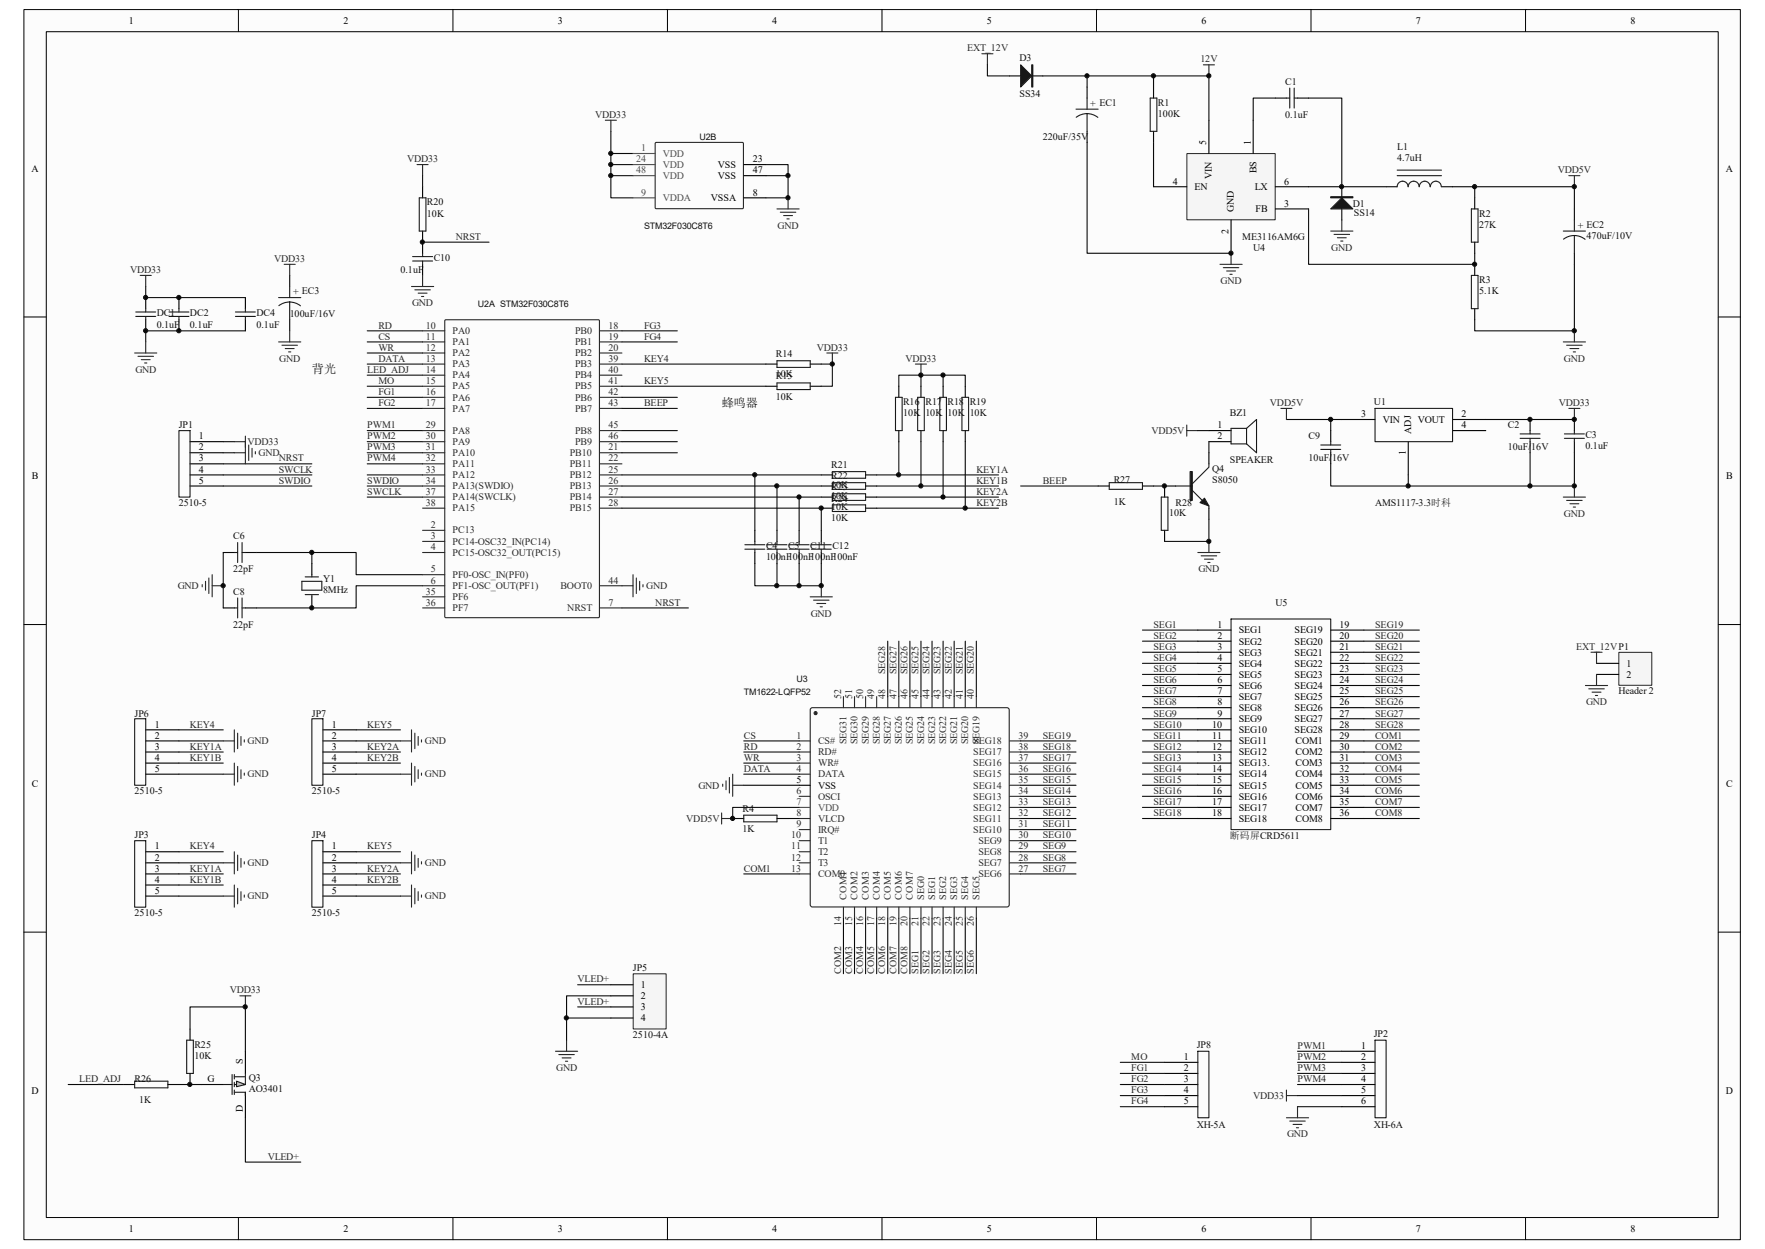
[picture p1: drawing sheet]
<svg xmlns="http://www.w3.org/2000/svg" width="297mm" height="210mm" viewBox="0 0 297 210" stroke-linecap="round" stroke-linejoin="round" font-family="sans-serif">
<path d="M4.1 1.7h288.8v206.7h-288.8z" fill="#fcfcfc"/>
<path d="M4 1.6h288.9v206.8h-288.9z" fill="none" stroke="#000" stroke-width=".17"/>
<path d="M7.8 5.4h281.3v199.3h-281.3z" fill="#fcfcfc"/>
<g fill="none" stroke="#000" stroke-width=".17">
<path d="M7.8 5.3h281.3v199.4h-281.3zM40.1 1.6v3.7M76.2 1.6v3.7M112.3 1.6v3.7M148.4 1.6v3.7M184.5 1.6v3.7M220.6 1.6v3.7M256.7 1.6v3.7M4 53.3h3.7M289.2 53.3h3.7M4 105h3.7M289.2 105h3.7"/>
<path d="M4 156.7h3.7M289.2 156.7h3.7M40.1 204.7v3.7M76.2 204.7v3.7M112.3 204.7v3.7M148.4 204.7v3.7M184.5 204.7v3.7M220.6 204.7v3.7M256.7 204.7v3.7"/>
</g>
<path d="M272.5 109.7h5.5v5.5h-5.5z" fill="#f5f5f5"/>
<path d="M272.4 109.7h5.6v5.5h-5.6z" fill="none" stroke="#262626" stroke-width=".17"/>
<g fill="none" stroke="#000" stroke-width=".19">
<path d="M169.9 12.8h1.9M173.6 12.8h1.9M71.1 31.4v1.9M71.1 38.9v3.7M125.2 27.7h3.7M125.2 29.5h3.7M125.2 33.3h3.7M24.5 50v1.9M24.5 53.8v1.8M30.1 50v1.9M30.1 53.8v1.8M41.3 50v1.9"/>
<path d="M41.3 53.8v1.8M48.7 46.3v1.9M48.7 53.8v1.8M71.1 44.4v1.9M32 74.3h5.6M32 76.1h5.6M32 78h5.6M32 79.9h5.6M223.9 72.4v1.9M223.9 76.1v1.9M225.8 70.5h5.6M237 74.3v5.6"/>
<path d="M244.4 70.5h5.6M244.4 72.4h5.6M257.5 70.5v1.9M257.5 74.3v1.8M264.9 70.5v1.9M264.9 74.3v1.8M32 81.7h5.6M37.6 92.9h1.8M41.3 92.9h1.9M52.5 94.8v1.8M37.6 102.2h1.8M41.3 102.2h1.9"/>
<path d="M52.5 100.4v1.8M268.7 111.5h3.7M268.7 113.4h3.7"/>
</g>
<g fill="none" stroke="#1c1c1c" stroke-width=".19">
<path d="M70.6 33.3h1.1v5.6h-1.1zM22.8 53.2h3.4M22.8 52.5h3.4M24.5 51.9v.6M24.5 53.2v.6M28.4 53.2h3.4M28.4 52.5h3.4M30.1 51.9v.6M30.1 53.2v.6M39.6 53.2h3.4M39.6 52.5h3.4M41.3 51.9v.6"/>
<path d="M41.3 53.2v.6M46.9 50h3.7M48.7 50.8l1.2 .2 .7 .4M48.7 50.8l-.7 .1-1.1 .5M48.7 48.2v1.8M48.7 50.8v3M69.4 43.9h3.4M69.4 43.1h3.4M71.1 42.6v.5M71.1 43.9v.5M30.1 72.4h1.9v11.2h-1.9zM222.3 75.6h3.3"/>
<path d="M222.3 74.8h3.3M223.9 74.3v.5M223.9 75.6v.5M231.4 68.7h13v5.6h-13zM255.8 73.7h3.4M255.8 73h3.4M257.5 72.4v.6M257.5 73.7v.6M263.3 73.7h3.3M263.3 73h3.3M264.9 72.4v.6M264.9 73.7v.6"/>
<path d="M39.4 92.9h.6M40 91.2v3.4M40.7 92.9h.6M40.7 91.2v3.4M50.8 97.7h3.4v1.5h-3.4zM51.4 97h2.2M51.4 100h2.2M52.5 96.6v.4M52.5 100v.4M39.4 102.2h.6M40 100.5v3.4M40.7 100.5v3.4"/>
<path d="M40.7 102.2h.6"/>
</g>
<g fill="none" stroke="#262626" stroke-width=".19">
<path d="M70.2 27.7h1.8M71.1 27.7v1.8M101.9 20.2h1.8M102.8 20.2v1.9M130.7 35.1h3.8M131.3 35.7h2.6M131.9 36.2h1.5M132.4 36.8h.4M132.6 33.3v1.8M22.7 59.4h3.7M23.2 59.9h2.6M23.6 46.3h1.9"/>
<path d="M24.5 46.3v1.9M24.5 57.5v1.9M46.9 57.5h3.7M47.4 58.1h2.7M47.8 44.4h1.9M48 58.6h1.5M48.6 59.2h.3M48.7 44.4v1.9M48.7 55.6v1.9M69.2 48.2h3.8M69.8 48.7h2.6M70.4 49.3h1.5"/>
<path d="M70.9 49.9h.4M71.1 46.3v1.9M23.8 60.5h1.5M24.3 61h.4M39.4 74.3h1.9M39.4 76.1h1.9M41.3 73.3v4.7M41.9 74.8v2.6M42.4 75.4v1.5M43 75.9v.4M215.5 68.7h1.9M216.5 68.7v1.8"/>
<path d="M264 68.7h1.9M264.9 68.7v1.8M34 98.3v.4M34.6 97.7v1.5M35.1 97.2v2.6M35.7 96.6v3.8M35.7 98.5h1.9M104.7 98.5h1.8M106.5 96.6v3.8M107.1 97.2v2.6M107.6 97.7v1.5M108.2 98.3v.4"/>
<path d="M263.1 83.6h3.7M263.6 84.1h2.6M264.2 84.7h1.5M264.7 85.3h.4M264.9 81.7v1.9"/>
</g>
<g fill="none" stroke="#0e0e0e" stroke-width=".19">
<path d="M71.1 29.5v1.9M102.8 22.1v11.2h3.7M102.8 29.5h3.7M102.8 27.7h3.7M102.8 25.8h3.7M128.9 27.7h3.7v5.6h-3.7M128.9 29.5h3.7M24.5 48.2v1.8h16.8M41.3 55.6h-16.8v1.9M61.8 55.6h9.3M71.1 40.7h11.2M37.6 76.1h1.8"/>
<path d="M37.6 74.3h1.8M37.6 78h14.9M37.6 79.9h14.9M61.8 76.1h9.3M61.8 74.3h9.3M61.8 63.1h9.3M61.8 64.9h9.3M61.8 66.8h9.3M61.8 68.7h9.3M61.8 72.4h9.3M104.7 66.8h9.3M104.7 68.7h9.3"/>
<path d="M216.5 70.5h9.3M223.9 78v3.7h13.1M250 70.5h14.9M257.5 76.1v5.6M264.9 76.1v5.6h-27.9v-1.8M37.6 81.7h14.9M37.6 92.9v9.3M43.2 92.9h16.7v3.7h11.2M52.5 92.9v1.9M61.8 81.7h9.3M61.8 83.6h9.3M71.1 98.5h-11.2v3.7h-16.7"/>
<path d="M104.7 102.2h11.1"/>
</g>
<g fill="none" stroke="#292929" stroke-width=".19">
<path d="M110.3 24h14.7v11h-14.7zM71.1 55.6h3.7M71.1 57.5h3.7M71.1 59.4h3.7M74.9 53.8h25.9v50h-25.9zM100.9 55.6h3.8M100.9 57.5h3.8M100.9 59.4h3.8M71.1 61.2h3.7M71.1 63.1h3.7M71.1 64.9h3.7M71.1 66.8h3.7"/>
<path d="M71.1 68.7h3.7M71.1 72.4h3.7M71.1 74.3h3.7M71.1 76.1h3.7M71.1 78h3.7M71.1 79.9h3.7M100.9 61.2h3.8M100.9 63.1h3.8M100.9 64.9h3.8M100.9 66.8h3.8M100.9 68.7h3.8M100.9 72.4h3.8"/>
<path d="M100.9 74.3h3.8M100.9 76.1h3.8M100.9 78h3.8M100.9 79.9h3.8M71.1 81.7h3.7M71.1 83.6h3.7M71.1 85.4h3.7M71.1 89.2h3.7M71.1 91h3.7M71.1 92.9h3.7M71.1 98.5h3.7M71.1 96.6h3.7"/>
<path d="M100.9 81.7h3.8M100.9 83.6h3.8M100.9 85.4h3.8M100.9 98.5h3.8M71.1 102.2h3.7M71.1 100.4h3.7M100.9 102.2h3.8"/>
</g>
<path d="M106.5 25.8h3.7M106.5 27.7h3.7M106.5 29.5h3.7M106.5 33.3h3.7" fill="none" stroke="#4c4c4c" stroke-width=".19"/>
<g fill="#1c1c1c" stroke="#1c1c1c" stroke-width=".19">
<path d="M171.8 10.9l1.8 1.9-1.8 1.8z"/>
<path d="M173.6 10.9h.2v3.7h-.2z" fill-rule="evenodd"/>
</g>
<path d="M199.8 25.9h14.8v11.1h-14.8z" fill="#f5f5f5"/>
<path d="M199.7 25.8h14.9v11.2h-14.9z" fill="none" stroke="#262626" stroke-width=".17"/>
<g fill="none" stroke="#000" stroke-width=".19">
<path d="M182.9 14.6v1.9M194.1 14.6v1.9M214.6 16.5h1.9M218.3 16.5h1.9M182.9 22.1v1.8M194.1 31.4h5.6M194.1 22.1v1.8M203.4 20.2v5.6M207.2 37v5.6M210.9 20.2v5.6M214.6 31.4h5.6M214.6 35.1h5.6"/>
<path d="M225.8 31.4v1.9M225.8 35.1v1.9M233.3 31.4h1.8M242.6 31.4h1.8M248.2 33.3v1.8M264.9 35.1v1.9M248.2 40.7v1.9M248.2 44.4v1.9M248.2 51.9v1.9M264.9 42.6v1.8M128.9 61.2h1.8M128.9 64.9h1.8"/>
<path d="M136.3 61.2h1.9M136.3 64.9h1.9M138.2 79.9h1.9M145.7 79.9h1.8M151.3 64.9v1.9M151.3 72.4v1.9M155 64.9v1.9M155 72.4v1.9M158.7 64.9v1.9M158.7 72.4v1.9M162.4 64.9v1.9M162.4 72.4v1.9"/>
<path d="M127 89.2v1.8M127 92.9v1.9M130.7 89.2v1.8M130.7 92.9v1.9M134.5 89.2v1.8M134.5 92.9v1.9M138.2 81.7h1.9M138.2 83.6h1.9M138.2 85.4h1.9M138.2 89.2v1.8M138.2 92.9v1.9M145.7 81.7h1.8"/>
<path d="M145.7 83.6h1.8M145.7 85.4h1.8M201.6 105.9h5.6M201.6 107.8h5.6M201.6 109.7h5.6M201.6 111.5h5.6M201.6 113.4h5.6M201.6 115.3h5.6M201.6 117.1h5.6M201.6 119h5.6M223.9 105.9h5.6M223.9 107.8h5.6"/>
<path d="M223.9 109.7h5.6M223.9 111.5h5.6M223.9 113.4h5.6M223.9 115.3h5.6M223.9 117.1h5.6M223.9 119h5.6M201.6 120.9h5.6M201.6 122.7h5.6M201.6 124.6h5.6M201.6 126.4h5.6M201.6 128.3h5.6M201.6 130.2h5.6"/>
<path d="M201.6 132h5.6M201.6 133.9h5.6M201.6 135.8h5.6M201.6 137.6h5.6M223.9 120.9h5.6M223.9 122.7h5.6M223.9 124.6h5.6M223.9 126.4h5.6M223.9 128.3h5.6M223.9 130.2h5.6M223.9 132h5.6M223.9 133.9h5.6"/>
<path d="M223.9 135.8h5.6M223.9 137.6h5.6M24.5 143.2h5.6M24.5 145.1h5.6M24.5 146.9h5.6M24.5 148.8h5.6M24.5 150.7h5.6M54.3 143.2h5.6M54.3 145.1h5.6M54.3 146.9h5.6M54.3 148.8h5.6M54.3 150.7h5.6"/>
<path d="M32 173v1.9M41.3 176.8v3.7M20.8 182.4h1.9M28.2 182.4h1.9M32 180.5v1.9M33.8 182.4h3.8M41.3 184.2v3.7"/>
</g>
<g fill="none" stroke="#1c1c1c" stroke-width=".19">
<path d="M181.1 18.4h3.7M182.9 19.1l1.2 .2 .6 .4M182.9 19.1l-.8 .1-1 .5M182.9 16.5v1.9M182.9 19.1v3M193.6 16.5h1.1v5.6h-1.1zM216.5 16.5h.5M217 14.8v3.4M217.8 16.5h.5M217.8 14.8v3.4M235.1 29.5h7.5M235.1 28.6h7.5"/>
<path d="M235.1 31.4a.92 .92 0 0 1 .9-.9 .92 .92 0 0 1 .9 .9M237 31.4a.91 .91 0 0 1 .9-.9 .91 .91 0 0 1 .9 .9M238.8 31.4a.91 .91 0 0 1 .9-.9 .91 .91 0 0 1 1 .9M240.7 31.4a.92 .92 0 0 1 .9-.9 .92 .92 0 0 1 .9 .9M247.6 35.1h1.1v5.6h-1.1zM263.1 38.9h3.7M264.9 37v1.9M264.9 39.6v3M247.6 46.3h1.1v5.6h-1.1zM263.1 40.2l1-.5 .8-.1 1.2 .2 .6 .4M130.7 60.7h5.6v1.1h-5.6zM130.7 64.4h5.6v1.1h-5.6z"/>
<path d="M140.1 79.3h5.6v1.1h-5.6zM150.7 66.8h1.1v5.6h-1.1zM154.4 66.8h1.1v5.6h-1.1zM158.1 66.8h1.2v5.6h-1.2zM161.9 66.8h1.1v5.6h-1.1zM125.3 92.3h3.4M125.3 91.6h3.4M127 91v.6M127 92.3v.6M129.1 92.3h3.3M129.1 91.6h3.3M130.7 91v.6"/>
<path d="M130.7 92.3v.6M132.8 92.3h3.4M132.8 91.6h3.4M134.5 91v.6M134.5 92.3v.6M136.5 92.3h3.4M136.5 91.6h3.4M138.2 91v.6M138.2 92.3v.6M140.1 81.2h5.6v1.1h-5.6zM140.1 83h5.6v1.1h-5.6zM140.1 84.9h5.6v1.1h-5.6z"/>
<path d="M207.2 104.1h16.7v35.4h-16.7zM22.7 141.4h1.8v11.1h-1.8zM52.5 141.4h1.8v11.1h-1.8zM31.4 174.9h1.1v5.6h-1.1zM22.7 181.8h5.5v1.1h-5.5zM37.6 182.4h1.5M39.1 180.7v3.3M39.4 183.7h1.9v.5M39.4 181.1h1.9M39.4 180.7v.7M39.4 182v.7M39.4 183.3v.7"/>
<path d="M41.3 180.5v1.9h-1.9"/>
</g>
<g fill="none" stroke="#0e0e0e" stroke-width=".19">
<path d="M166.2 10.9v1.9h3.7M175.5 12.8h7.4v1.8M182.9 12.8h20.5v7.4M194.1 12.8v1.8M214.6 16.5h-3.7v3.7M220.2 16.5h5.6v14.9M182.9 23.9v18.7h24.3M194.1 23.9v7.5M220.2 35.1v9.3h28v-1.8M220.2 31.4h13.1M244.4 31.4h3.8v1.9M248.2 31.4h16.7v3.7"/>
<path d="M264.9 44.4v11.2h-16.7v-1.8M104.7 72.4h9.3M104.7 74.3h9.3M104.7 79.9h33.5M104.7 61.2h24.2M104.7 64.9h24.2M127 79.9v9.3M138.2 61.2h1.9v3.7h-1.9M147.5 79.9h20.5M151.3 64.9v-1.8h11.1v1.8M151.3 74.3v5.6M155 63.1v1.8"/>
<path d="M155 74.3v7.4M158.7 63.1v1.8M158.7 74.3v9.3M162.4 74.3v11.1M223.9 70.5v1.9M104.7 85.4h33.5v3.8M104.7 81.7h33.5M104.7 83.6h33.5M127 94.8v3.7h11.2v-3.7M130.7 81.7v7.5M130.7 94.8v3.7M134.5 83.6v5.6"/>
<path d="M134.5 94.8v3.7M147.5 81.7h20.5M147.5 83.6h20.5M147.5 85.4h20.5M192.3 105.9h9.3M192.3 107.8h9.3M192.3 109.7h9.3M192.3 111.5h9.3M192.3 113.4h9.3M192.3 115.3h9.3M192.3 117.1h9.3M192.3 119h9.3"/>
<path d="M229.5 105.9h9.3M229.5 107.8h9.3M229.5 109.7h9.3M229.5 111.5h9.3M229.5 113.4h9.3M229.5 115.3h9.3M229.5 117.1h9.3M229.5 119h9.3M192.3 120.9h9.3M192.3 122.7h9.3M192.3 124.6h9.3M192.3 126.4h9.3"/>
<path d="M192.3 128.3h9.3M192.3 130.2h9.3M192.3 132h9.3M192.3 133.9h9.3M192.3 135.8h9.3M192.3 137.6h9.3M229.5 120.9h9.3M229.5 122.7h9.3M229.5 124.6h9.3M229.5 126.4h9.3M229.5 128.3h9.3M229.5 130.2h9.3"/>
<path d="M229.5 132h9.3M229.5 133.9h9.3M229.5 135.8h9.3M229.5 137.6h9.3M30.1 143.2h7.5M30.1 145.1h7.5M30.1 146.9h7.5M30.1 148.8h7.5M30.1 150.7h7.5M59.9 143.2h7.5M59.9 145.1h7.5M59.9 146.9h7.5"/>
<path d="M59.9 148.8h7.5M59.9 150.7h7.5M32 173v-3.7h9.3v7.5M11.5 182.4h9.3M30.1 182.4h3.7M41.3 187.9v7.5h9.3"/>
</g>
<g fill="#1c1c1c" stroke="#1c1c1c" stroke-width=".19">
<path d="M223.9 35.1l1.9-1.8 1.9 1.8z"/>
<path d="M223.9 33.1h3.8v.2h-3.8z" fill-rule="evenodd"/>
</g>
<g fill="none" stroke="#262626" stroke-width=".19">
<path d="M165.2 9h1.9M166.2 9v1.9M202.5 10.9h1.9M203.4 10.9v1.9M223.9 38.9h3.8M224.5 39.4h2.6M225.1 40h1.4M225.8 37v1.9M264 29.5h1.9M264.9 29.5v1.9M139.1 59.4h1.9M140.1 59.4v1.8"/>
<path d="M205.3 44.4h3.7M205.9 45h2.6M206.4 45.6h1.5M207 46.1h.3M207.2 42.6v1.8M225.6 40.5h.4M263.1 57.5h3.7M263.6 58.1h2.6M264.2 58.6h1.5M264.7 59.2h.4M264.9 55.6v1.9M154 61.2h1.9"/>
<path d="M155 61.2v1.9M138.2 98.5v1.9M136.3 100.4h3.8M136.9 100.9h2.6M137.5 101.5h1.5M138 102h.4M266.8 115.3h3.7M267.4 115.8h2.6M267.7 109.7h1.9M267.9 116.4h1.5M268.5 116.9h.3M268.7 109.7v1.8"/>
<path d="M268.7 113.4v1.9M37.6 145.1h1.8M37.6 150.7h1.8M39.4 143.2v3.7M39.4 148.8v3.7M40 143.8v2.6M40 149.4v2.6M40.6 144.3v1.5M40.6 149.9v1.5M41.1 144.9v.4M41.1 150.5v.4M67.4 145.1h1.8"/>
<path d="M67.4 150.7h1.8M69.2 143.2v3.7M69.2 148.8v3.7M69.8 143.8v2.6M69.8 149.4v2.6M70.4 144.3v1.5M70.4 149.9v1.5M70.9 144.9v.4M70.9 150.5v.4M40.4 167.4h1.8M41.3 167.4v1.9"/>
</g>
<path d="M39.8 181.8l1.5 .6-1.5 .3z" fill="#c0c0c0" stroke="#1c1c1c" stroke-width=".19"/>
<path d="M93.5 176.8h3.7M94 177.3h2.6M94.6 177.9h1.5M95.2 178.4h.3M95.3 174.9v1.9" fill="none" stroke="#262626" stroke-width=".19"/>
<path d="M106.6 163.8h5.5v9.2h-5.5z" fill="#f5f5f5"/>
<path d="M106.6 163.7h5.5v9.3h-5.5z" fill="none" stroke="#262626" stroke-width=".17"/>
<g fill="none" stroke="#000" stroke-width=".19">
<path d="M203.4 72.4h3.8M203.4 74.3h3.8M203.4 76.1v1.9M184.8 81.7h1.9M192.3 81.7h1.8M196 89.2v1.8M197.8 81.7h-1.8v1.9M203.4 85.4v1.9M24.5 122.7h5.6M24.5 124.6h5.6M24.5 126.4h5.6M24.5 128.3h5.6"/>
<path d="M24.5 130.2h5.6M54.3 122.7h5.6M54.3 124.6h5.6M54.3 126.4h5.6M54.3 128.3h5.6M54.3 130.2h5.6M123.3 137.6h1.9M130.7 137.6h1.9M134.5 132h1.8M102.8 165.6h3.7M102.8 167.4h3.7M102.8 169.3h3.7"/>
<path d="M102.8 171.2h3.7M196 178.6h5.6M225.8 176.8h5.6M225.8 178.6h5.6M196 180.5h5.6M196 182.4h5.6M196 184.2h5.6M196 186.1h5.6M225.8 180.5h5.6M225.8 182.4h5.6M225.8 184.2h5.6M225.8 186.1h5.6"/>
</g>
<g fill="none" stroke="#0e0e0e" stroke-width=".19">
<path d="M61.8 57.5h9.3M61.8 59.4h9.3M104.7 55.6h9.3M104.7 57.5h9.3M61.8 79.9h9.3M61.8 78h9.3M61.8 61.2h9.3M104.7 76.1h9.3M201.6 72.4h1.8M203.4 74.3v1.8M171.8 81.7h13M194.1 81.7h1.9"/>
<path d="M203.4 87.3v3.7h-7.4M149.4 107.8v9.3M151.3 107.8v9.3M153.1 107.8v9.3M155 107.8v9.3M156.8 107.8v9.3M158.7 107.8v9.3M160.6 107.8v9.3M162.4 107.8v9.3M164.3 107.8v9.3M30.1 122.7h7.5M30.1 124.6h7.5"/>
<path d="M30.1 126.4h7.5M30.1 128.3h7.5M30.1 130.2h7.5M59.9 122.7h7.5M59.9 124.6h7.5M59.9 126.4h7.5M59.9 128.3h7.5M59.9 130.2h7.5M125.2 124.6h9.3M125.2 126.4h9.3M125.2 128.3h9.3M125.2 130.2h9.3"/>
<path d="M125.2 132h9.3M132.6 137.6h1.9M134.5 135.8h-11.2v1.8M171.8 124.6h9.3M171.8 126.4h9.3M171.8 128.3h9.3M171.8 130.2h9.3M171.8 132h9.3M171.8 137.6h9.3M171.8 139.5h9.3M171.8 135.8h9.3M171.8 133.9h9.3"/>
<path d="M125.2 146.9h9.3M141.9 154.4v9.3M143.8 154.4v9.3M145.7 154.4v9.3M147.5 154.4v9.3M149.4 154.4v9.3M151.3 154.4v9.3M153.1 154.4v9.3M155 154.4v9.3M156.8 154.4v9.3M158.7 154.4v9.3M160.6 154.4v9.3"/>
<path d="M162.4 154.4v9.3M164.3 154.4v9.3M171.8 146.9h9.3M171.8 145.1h9.3M171.8 143.2h9.3M171.8 141.4h9.3M97.2 165.6h5.6M97.2 169.3h5.6M102.8 167.4h-7.5v3.8M102.8 171.2h-7.5v3.7M188.5 178.6h7.5M218.3 178.6h7.5"/>
<path d="M218.3 176.8h7.5M188.5 180.5h7.5M188.5 182.4h7.5M188.5 184.2h7.5M188.5 186.1h7.5M218.3 180.5h7.5M218.3 182.4h7.5M218.3 184.2h7.5M218.3 186.1h7.5"/>
</g>
<g fill="none" stroke="#1c1c1c" stroke-width=".19">
<path d="M203.4 78v.6l-2.8 2.7M209.8 72l1.6-1.5v5.6l-1.6-1.5M209.8 72v2.6M209.8 72h-2.6v2.6h2.6M186.7 81.2h5.6v1.1h-5.6zM195.4 83.6h1.1v5.6h-1.1zM197.8 81.7h2.8M200.6 82.5l1.7 1.6M203.4 85.1v.3M22.7 120.9h1.8v11.1h-1.8zM52.5 120.9h1.8v11.1h-1.8zM125.2 137.1h5.5v1.1h-5.5z"/>
<path d="M201.6 176.8h1.8v11.1h-1.8zM231.4 174.9h1.9v13h-1.9z"/>
</g>
<g fill="none" stroke="#262626" stroke-width=".19">
<path d="M199.7 71.5v1.8M199.7 72.4h1.9M201.6 92.9h3.7M202.1 93.5h2.6M202.7 94h1.5M203.2 94.6h.4M203.4 91v1.9M37.6 124.6h1.8M37.6 130.2h1.8M39.4 122.7v3.7M39.4 128.3v3.7M40 123.3v2.6"/>
<path d="M40 128.9v2.6M40.6 123.8v1.5M40.6 129.4v1.5M41.1 124.4v.4M41.1 130v.4M67.4 124.6h1.8M67.4 130.2h1.8M69.2 122.7v3.7M69.2 128.3v3.7M69.8 123.3v2.6M69.8 128.9v2.6M70.4 123.8v1.5"/>
<path d="M70.4 129.4v1.5M70.9 124.4v.4M70.9 130v.4M121.4 136.7v1.9M121.4 137.6h1.9M121.6 131.9v.3M122.2 131.3v1.5M122.7 130.7v2.6M123.3 130.2v3.7M123.3 132h1.9M216.5 187.9h3.7M216.5 183.3v1.9"/>
<path d="M216.5 184.2h1.8M217 188.5h2.6M217.6 189.1h1.5M218.2 189.6h.3M218.3 186.1v1.8"/>
</g>
<g fill="#1c1c1c" stroke="#1c1c1c" stroke-width=".19">
<path d="M201.9 84.5l.8-.7 .7 1.3z"/>
<path d="M200.3 79.3h.3v4.8h-.3z" fill-rule="evenodd"/>
</g>
<g fill="none" stroke="#292929" stroke-width=".19">
<path d="M136.5 119h33l.3 .2v32.9l-.2 .4h-32.9l-.3-.2-.1-32.9zM141.9 117.1v1.9M143.8 117.1v1.9M145.7 117.1v1.9M147.5 117.1v1.9M149.4 117.1v1.9M151.3 117.1v1.9M153.1 117.1v1.9M155 117.1v1.9M156.8 117.1v1.9M158.7 117.1v1.9M160.6 117.1v1.9"/>
<path d="M162.4 117.1v1.9M164.3 117.1v1.9M134.5 124.6h1.8M134.5 126.4h1.8M134.5 128.3h1.8M134.5 130.2h1.8M134.5 133.9h1.8M134.5 137.6h1.8M134.5 139.5h1.8M169.9 124.6h1.9M169.9 126.4h1.9M169.9 128.3h1.9"/>
<path d="M169.9 130.2h1.9M169.9 133.9h1.9M169.9 137.6h1.9M169.9 139.5h1.9M169.9 135.8h1.9M169.9 132h1.9M134.5 141.4h1.8M134.5 143.2h1.8M134.5 145.1h1.8M134.5 146.9h1.8M141.9 152.5v1.9M143.8 152.5v1.9"/>
<path d="M145.7 152.5v1.9M147.5 152.5v1.9M149.4 152.5v1.9M151.3 152.5v1.9M153.1 152.5v1.9M155 152.5v1.9M156.8 152.5v1.9M158.7 152.5v1.9M160.6 152.5v1.9M162.4 152.5v1.9M164.3 152.5v1.9M169.9 141.4h1.9"/>
<path d="M169.9 143.2h1.9M169.9 145.1h1.9M169.9 146.9h1.9"/>
</g>
<circle cx="137.2" cy="119.9" r=".25" fill="#292929" stroke="#292929" stroke-width=".19"/>
<path d="M134.5 135.8h1.8" fill="none" stroke="#4c4c4c" stroke-width=".19"/>
<g fill="#0e0e0e" stroke="#0e0e0e" stroke-width=".17">
<circle cx="24.5" cy="55.6" r=".35"/>
<circle cx="24.5" cy="50" r=".35"/>
<circle cx="30.1" cy="55.6" r=".35"/>
<circle cx="30.1" cy="50" r=".35"/>
<circle cx="31.9" cy="182.3" r=".35"/>
<circle cx="37.5" cy="98.5" r=".35"/>
<circle cx="41.3" cy="169.3" r=".35"/>
<circle cx="52.5" cy="102.2" r=".35"/>
<circle cx="52.5" cy="92.9" r=".35"/>
<circle cx="71.1" cy="40.7" r=".35"/>
<circle cx="95.3" cy="171.2" r=".35"/>
<circle cx="102.8" cy="29.5" r=".35"/>
<circle cx="102.8" cy="27.7" r=".35"/>
<circle cx="102.8" cy="25.8" r=".35"/>
<circle cx="123.3" cy="137.6" r=".35"/>
<circle cx="127" cy="79.8" r=".35"/>
<circle cx="130.7" cy="98.5" r=".35"/>
<circle cx="130.7" cy="81.7" r=".35"/>
<circle cx="132.6" cy="33.2" r=".35"/>
<circle cx="132.6" cy="29.5" r=".35"/>
<circle cx="134.5" cy="98.5" r=".35"/>
<circle cx="134.5" cy="83.6" r=".35"/>
<circle cx="138.2" cy="98.5" r=".35"/>
<circle cx="138.2" cy="85.4" r=".35"/>
<circle cx="140" cy="61.2" r=".35"/>
<circle cx="151.2" cy="79.8" r=".35"/>
<circle cx="155" cy="81.7" r=".35"/>
<circle cx="155" cy="63.1" r=".35"/>
<circle cx="158.7" cy="83.6" r=".35"/>
<circle cx="158.7" cy="63.1" r=".35"/>
<circle cx="162.4" cy="85.4" r=".35"/>
<circle cx="182.9" cy="12.7" r=".35"/>
<circle cx="194.1" cy="12.7" r=".35"/>
<circle cx="195.9" cy="81.7" r=".35"/>
<circle cx="203.4" cy="91" r=".35"/>
<circle cx="203.4" cy="12.7" r=".35"/>
<circle cx="207.1" cy="42.6" r=".35"/>
<circle cx="223.9" cy="70.5" r=".35"/>
<circle cx="225.8" cy="31.4" r=".35"/>
<circle cx="237" cy="81.7" r=".35"/>
<circle cx="248.1" cy="44.4" r=".35"/>
<circle cx="248.1" cy="31.4" r=".35"/>
<circle cx="257.5" cy="81.7" r=".35"/>
<circle cx="257.5" cy="70.5" r=".35"/>
<circle cx="264.9" cy="81.7" r=".35"/>
<circle cx="264.9" cy="70.5" r=".35"/>
<circle cx="264.9" cy="55.6" r=".35"/>
<circle cx="264.9" cy="31.4" r=".35"/>
</g>
<g font-size="2" fill="#0e0e0e">
<text x="52.5" y="62.8">背光</text>
<text x="121.5" y="68.4">蜂鸣器</text>
</g>
<g font-size="1.7">
<text x="21.7" y="4">1</text>
<text x="57.8" y="4">2</text>
<text x="93.9" y="4">3</text>
<text x="130" y="4">4</text>
<text x="166.1" y="4">5</text>
<text x="202.2" y="4">6</text>
<text x="238.3" y="4">7</text>
<text x="274.4" y="4">8</text>
<text x="5.3" y="28.9">A</text>
<text x="120.8" y="28.2">VSS</text>
<text x="126.7" y="27.3">23</text>
<text x="126.7" y="29.2">47</text>
<text x="203" y="24.3" transform="rotate(-90 203 24.3)">5</text>
<text x="210.5" y="24.3" transform="rotate(-90 210.5 24.3)">1</text>
<text x="211.4" y="29.2" transform="rotate(-90 211.4 29.2)">BS</text>
<text x="290.4" y="28.9">A</text>
<text x="119.6" y="33.8">VSSA</text>
<text x="120.8" y="30.1">VSS</text>
<text x="126.7" y="32.9">8</text>
<text x="197.4" y="31">4</text>
<text x="201" y="32">EN</text>
<text x="203.9" y="30.1" transform="rotate(-90 203.9 30.1)">VIN</text>
<text x="207.6" y="35.7" transform="rotate(-90 207.6 35.7)">GND</text>
<text x="211.2" y="32">LX</text>
<text x="211.3" y="35.7">FB</text>
<text x="216.1" y="34.8">3</text>
<text x="216.1" y="31">6</text>
<text x="206.7" y="39.3" transform="rotate(-90 206.7 39.3)">2</text>
<text x="229.1" y="70.1">3</text>
<text x="232.7" y="71.1">VIN</text>
<text x="238.6" y="71.1">VOUT</text>
<text x="245.9" y="70.1">2</text>
<text x="33.5" y="73.9">1</text>
<text x="33.5" y="75.7">2</text>
<text x="33.5" y="77.6">3</text>
<text x="204.9" y="72">1</text>
<text x="204.9" y="73.9">2</text>
<text x="236.6" y="76.6" transform="rotate(-90 236.6 76.6)">1</text>
<text x="237.5" y="73" transform="rotate(-90 237.5 73)">ADJ</text>
<text x="245.9" y="72">4</text>
<text x="5.3" y="80.6">B</text>
<text x="33.5" y="79.5">4</text>
<text x="33.5" y="81.3">5</text>
<text x="290.5" y="80.6">B</text>
<text x="204.9" y="105.6">1</text>
<text x="204.9" y="107.4">2</text>
<text x="208.4" y="106.5">SEG1</text>
<text x="217.8" y="106.5">SEG19</text>
<text x="225.4" y="105.6">19</text>
<text x="225.4" y="107.4">20</text>
<text x="204.9" y="109.3">3</text>
<text x="204.9" y="111.2">4</text>
<text x="204.9" y="113">5</text>
<text x="208.4" y="108.4">SEG2</text>
<text x="208.4" y="110.2">SEG3</text>
<text x="208.4" y="112.1">SEG4</text>
<text x="208.4" y="114">SEG5</text>
<text x="217.8" y="108.4">SEG20</text>
<text x="217.8" y="110.2">SEG21</text>
<text x="217.8" y="112.1">SEG22</text>
<text x="217.8" y="114">SEG23</text>
<text x="225.4" y="109.3">21</text>
<text x="225.4" y="111.2">22</text>
<text x="225.4" y="113">23</text>
<text x="273.7" y="112.1">1</text>
<text x="273.7" y="114">2</text>
<text x="204.9" y="114.9">6</text>
<text x="204.9" y="116.8">7</text>
<text x="204.9" y="118.6">8</text>
<text x="208.4" y="115.8">SEG6</text>
<text x="208.4" y="117.7">SEG7</text>
<text x="208.4" y="119.5">SEG8</text>
<text x="217.8" y="115.8">SEG24</text>
<text x="217.8" y="117.7">SEG25</text>
<text x="217.8" y="119.5">SEG26</text>
<text x="225.4" y="114.9">24</text>
<text x="225.4" y="116.8">25</text>
<text x="225.4" y="118.6">26</text>
<text x="26" y="122.3">1</text>
<text x="26" y="124.2">2</text>
<text x="55.8" y="122.3">1</text>
<text x="55.8" y="124.2">2</text>
<text x="204" y="122.3">10</text>
<text x="204" y="124.2">11</text>
<text x="204.9" y="120.5">9</text>
<text x="208.4" y="121.4">SEG9</text>
<text x="208.4" y="123.3">SEG10</text>
<text x="208.4" y="125.1">SEG11</text>
<text x="217.8" y="121.4">SEG27</text>
<text x="217.8" y="123.3">SEG28</text>
<text x="218" y="125.1">COM1</text>
<text x="225.4" y="120.5">27</text>
<text x="225.4" y="122.3">28</text>
<text x="225.4" y="124.2">29</text>
<text x="26" y="126.1">3</text>
<text x="26" y="127.9">4</text>
<text x="26" y="129.8">5</text>
<text x="55.8" y="126.1">3</text>
<text x="55.8" y="127.9">4</text>
<text x="55.8" y="129.8">5</text>
<text x="134" y="131.7">5</text>
<text x="204" y="126.1">12</text>
<text x="204" y="127.9">13</text>
<text x="204" y="129.8">14</text>
<text x="204" y="131.7">15</text>
<text x="208.4" y="127">SEG12</text>
<text x="208.4" y="128.9">SEG13.</text>
<text x="208.4" y="130.7">SEG14</text>
<text x="218" y="127">COM2</text>
<text x="218" y="128.9">COM3</text>
<text x="218" y="130.7">COM4</text>
<text x="225.4" y="126.1">30</text>
<text x="225.4" y="127.9">31</text>
<text x="225.4" y="129.8">32</text>
<text x="225.4" y="131.7">33</text>
<text x="5.3" y="132.3">C</text>
<text x="137.7" y="132.6">VSS</text>
<text x="204" y="133.5">16</text>
<text x="204" y="135.4">17</text>
<text x="204" y="137.2">18</text>
<text x="208.4" y="132.6">SEG15</text>
<text x="208.4" y="134.5">SEG16</text>
<text x="208.4" y="136.3">SEG17</text>
<text x="218" y="132.6">COM5</text>
<text x="218" y="134.5">COM6</text>
<text x="218" y="136.3">COM7</text>
<text x="225.4" y="133.5">34</text>
<text x="225.4" y="135.4">35</text>
<text x="225.4" y="137.2">36</text>
<text x="290.5" y="132.3">C</text>
<text x="26" y="142.8">1</text>
<text x="55.8" y="142.8">1</text>
<text x="208.4" y="138.2">SEG18</text>
<text x="218" y="138.2">COM8</text>
<text x="26" y="144.7">2</text>
<text x="26" y="146.6">3</text>
<text x="26" y="148.4">4</text>
<text x="55.8" y="144.7">2</text>
<text x="55.8" y="146.6">3</text>
<text x="55.8" y="148.4">4</text>
<text x="26" y="150.3">5</text>
<text x="55.8" y="150.3">5</text>
<text x="107.8" y="166.1">1</text>
<text x="107.8" y="168">2</text>
<text x="107.8" y="169.8">3</text>
<text x="107.8" y="171.7">4</text>
<text x="40.9" y="179" transform="rotate(-90 40.9 179)">S</text>
<text x="199.2" y="178.3">1</text>
<text x="229.1" y="176.4">1</text>
<text x="229.1" y="178.3">2</text>
<text x="5.3" y="184">D</text>
<text x="34.9" y="182">G</text>
<text x="199.2" y="180.1">2</text>
<text x="199.2" y="182">3</text>
<text x="199.2" y="183.9">4</text>
<text x="199.2" y="185.7">5</text>
<text x="229.1" y="180.1">3</text>
<text x="229.1" y="182">4</text>
<text x="229.1" y="183.9">5</text>
<text x="229.1" y="185.7">6</text>
<text x="290.4" y="184">D</text>
<text x="40.9" y="186.9" transform="rotate(-90 40.9 186.9)">D</text>
<text x="21.7" y="207.1">1</text>
<text x="57.8" y="207.1">2</text>
<text x="93.9" y="207.1">3</text>
<text x="130" y="207.1">4</text>
<text x="166.1" y="207.1">5</text>
<text x="202.2" y="207.1">6</text>
<text x="238.3" y="207.1">7</text>
<text x="274.4" y="207.1">8</text>
</g>
<g font-size="1.7" fill="#262626">
<text x="162.7" y="8.6">EXT_12V</text>
<text x="202" y="10.5">12V</text>
<text x="100.2" y="19.9">VDD33</text>
<text x="68.5" y="27.3">VDD33</text>
<text x="262.1" y="29.2">VDD5V</text>
<text x="76.7" y="40.3">NRST</text>
<text x="130.9" y="38.4">GND</text>
<text x="21.9" y="45.9">VDD33</text>
<text x="46.1" y="44.1">VDD33</text>
<text x="205.4" y="47.8">GND</text>
<text x="224" y="42.2">GND</text>
<text x="69.3" y="51.5">GND</text>
<text x="63.7" y="57.1">CS</text>
<text x="63.7" y="59">WR</text>
<text x="63.7" y="55.2">RD</text>
<text x="108.4" y="55.2">FG3</text>
<text x="108.4" y="57.1">FG4</text>
<text x="137.5" y="59">VDD33</text>
<text x="22.8" y="62.7">GND</text>
<text x="47" y="60.8">GND</text>
<text x="61.8" y="62.7">LED_ADJ</text>
<text x="63.7" y="60.8">DATA</text>
<text x="63.7" y="64.6">MO</text>
<text x="108.4" y="60.8">KEY4</text>
<text x="108.4" y="64.6">KEY5</text>
<text x="152.4" y="60.8">VDD33</text>
<text x="263.2" y="60.8">GND</text>
<text x="63.7" y="66.4">FG1</text>
<text x="63.7" y="68.3">FG2</text>
<text x="108.4" y="68.3">BEEP</text>
<text x="213.7" y="68.3">VDD5V</text>
<text x="262.3" y="68.3">VDD33</text>
<text x="41.7" y="74.8">VDD33</text>
<text x="43.5" y="76.7">GND</text>
<text x="46.9" y="77.6">NRST</text>
<text x="61.8" y="72">PWM1</text>
<text x="61.8" y="73.9">PWM2</text>
<text x="61.8" y="75.7">PWM3</text>
<text x="61.8" y="77.6">PWM4</text>
<text x="193.8" y="72.9">VDD5V</text>
<text x="46.9" y="79.5">SWCLK</text>
<text x="46.9" y="81.3">SWDIO</text>
<text x="61.8" y="83.2">SWCLK</text>
<text x="61.8" y="81.3">SWDIO</text>
<text x="164.3" y="79.5">KEY1A</text>
<text x="164.3" y="81.3">KEY1B</text>
<text x="164.3" y="83.2">KEY2A</text>
<text x="175.5" y="81.3">BEEP</text>
<text x="164.3" y="85">KEY2B</text>
<text x="263.2" y="86.9">GND</text>
<text x="29.9" y="99.1">GND</text>
<text x="108.8" y="99.1">GND</text>
<text x="110.2" y="101.9">NRST</text>
<text x="201.7" y="96.2">GND</text>
<text x="136.4" y="103.7">GND</text>
<text x="194.1" y="105.6">SEG1</text>
<text x="194.1" y="107.4">SEG2</text>
<text x="231.4" y="105.6">SEG19</text>
<text x="231.4" y="107.4">SEG20</text>
<text x="149" y="113.4" transform="rotate(-90 149 113.4)">SEG28</text>
<text x="150.8" y="113.4" transform="rotate(-90 150.8 113.4)">SEG27</text>
<text x="152.7" y="113.4" transform="rotate(-90 152.7 113.4)">SEG26</text>
<text x="154.6" y="113.4" transform="rotate(-90 154.6 113.4)">SEG25</text>
<text x="156.4" y="113.4" transform="rotate(-90 156.4 113.4)">SEG24</text>
<text x="158.3" y="113.4" transform="rotate(-90 158.3 113.4)">SEG23</text>
<text x="160.1" y="113.4" transform="rotate(-90 160.1 113.4)">SEG22</text>
<text x="162" y="113.4" transform="rotate(-90 162 113.4)">SEG21</text>
<text x="163.9" y="113.4" transform="rotate(-90 163.9 113.4)">SEG20</text>
<text x="194.1" y="109.3">SEG3</text>
<text x="194.1" y="111.2">SEG4</text>
<text x="194.1" y="113">SEG5</text>
<text x="231.4" y="109.3">SEG21</text>
<text x="231.4" y="111.2">SEG22</text>
<text x="231.4" y="113">SEG23</text>
<text x="265.2" y="109.3">EXT_12VP1</text>
<text x="194.1" y="114.9">SEG6</text>
<text x="194.1" y="116.8">SEG7</text>
<text x="194.1" y="118.6">SEG8</text>
<text x="231.4" y="114.9">SEG24</text>
<text x="231.4" y="116.8">SEG25</text>
<text x="231.4" y="118.6">SEG26</text>
<text x="266.9" y="118.6">GND</text>
<text x="32" y="122.3">KEY4</text>
<text x="41.7" y="125.1">GND</text>
<text x="61.8" y="122.3">KEY5</text>
<text x="71.5" y="125.1">GND</text>
<text x="125.2" y="124.2">CS</text>
<text x="175.5" y="124.2">SEG19</text>
<text x="194.1" y="120.5">SEG9</text>
<text x="194.1" y="122.3">SEG10</text>
<text x="194.1" y="124.2">SEG11</text>
<text x="231.4" y="120.5">SEG27</text>
<text x="231.4" y="122.3">SEG28</text>
<text x="231.4" y="124.2">COM1</text>
<text x="32" y="126.1">KEY1A</text>
<text x="32" y="127.9">KEY1B</text>
<text x="41.7" y="130.7">GND</text>
<text x="61.8" y="126.1">KEY2A</text>
<text x="61.8" y="127.9">KEY2B</text>
<text x="71.5" y="130.7">GND</text>
<text x="125.2" y="126.1">RD</text>
<text x="125.2" y="127.9">WR</text>
<text x="125.2" y="129.8">DATA</text>
<text x="175.5" y="131.7">SEG15</text>
<text x="175.5" y="129.8">SEG16</text>
<text x="175.5" y="127.9">SEG17</text>
<text x="175.5" y="126.1">SEG18</text>
<text x="194.1" y="126.1">SEG12</text>
<text x="194.1" y="127.9">SEG13</text>
<text x="194.1" y="129.8">SEG14</text>
<text x="194.1" y="131.7">SEG15</text>
<text x="231.4" y="126.1">COM2</text>
<text x="231.4" y="127.9">COM3</text>
<text x="231.4" y="129.8">COM4</text>
<text x="231.4" y="131.7">COM5</text>
<text x="117.5" y="132.6">GND</text>
<text x="175.5" y="137.2">SEG12</text>
<text x="175.5" y="135.4">SEG13</text>
<text x="175.5" y="133.5">SEG14</text>
<text x="194.1" y="133.5">SEG16</text>
<text x="194.1" y="135.4">SEG17</text>
<text x="194.1" y="137.2">SEG18</text>
<text x="231.4" y="133.5">COM6</text>
<text x="231.4" y="135.4">COM7</text>
<text x="231.4" y="137.2">COM8</text>
<text x="32" y="142.8">KEY4</text>
<text x="61.8" y="142.8">KEY5</text>
<text x="115.5" y="138.2">VDD5V</text>
<text x="175.5" y="142.8">SEG9</text>
<text x="175.5" y="141">SEG10</text>
<text x="175.5" y="139.1">SEG11</text>
<text x="32" y="146.6">KEY1A</text>
<text x="32" y="148.4">KEY1B</text>
<text x="41.7" y="145.6">GND</text>
<text x="61.8" y="146.6">KEY2A</text>
<text x="61.8" y="148.4">KEY2B</text>
<text x="71.5" y="145.6">GND</text>
<text x="125.2" y="146.6">COM1</text>
<text x="175.5" y="146.6">SEG7</text>
<text x="175.5" y="144.7">SEG8</text>
<text x="41.7" y="151.2">GND</text>
<text x="71.5" y="151.2">GND</text>
<text x="38.7" y="167">VDD33</text>
<text x="97.2" y="165.2">VLED+</text>
<text x="141.5" y="163.7" transform="rotate(-90 141.5 163.7)">COM2</text>
<text x="143.4" y="163.7" transform="rotate(-90 143.4 163.7)">COM3</text>
<text x="145.2" y="163.7" transform="rotate(-90 145.2 163.7)">COM4</text>
<text x="147.1" y="163.7" transform="rotate(-90 147.1 163.7)">COM5</text>
<text x="149" y="163.7" transform="rotate(-90 149 163.7)">COM6</text>
<text x="150.8" y="163.7" transform="rotate(-90 150.8 163.7)">COM7</text>
<text x="152.7" y="163.7" transform="rotate(-90 152.7 163.7)">COM8</text>
<text x="154.6" y="163.7" transform="rotate(-90 154.6 163.7)">SEG1</text>
<text x="156.4" y="163.7" transform="rotate(-90 156.4 163.7)">SEG2</text>
<text x="158.3" y="163.7" transform="rotate(-90 158.3 163.7)">SEG3</text>
<text x="160.1" y="163.7" transform="rotate(-90 160.1 163.7)">SEG4</text>
<text x="162" y="163.7" transform="rotate(-90 162 163.7)">SEG5</text>
<text x="163.9" y="163.7" transform="rotate(-90 163.9 163.7)">SEG6</text>
<text x="97.2" y="168.9">VLED+</text>
<text x="190.4" y="178.3">MO</text>
<text x="218.4" y="176.4">PWM1</text>
<text x="218.4" y="178.3">PWM2</text>
<text x="13.3" y="182">LED_ADJ</text>
<text x="93.6" y="180.1">GND</text>
<text x="190.4" y="180.1">FG1</text>
<text x="190.4" y="182">FG2</text>
<text x="190.4" y="183.9">FG3</text>
<text x="190.4" y="185.7">FG4</text>
<text x="210.9" y="184.8">VDD33</text>
<text x="218.4" y="180.1">PWM3</text>
<text x="218.4" y="182">PWM4</text>
<text x="216.6" y="191.3">GND</text>
<text x="45" y="195">VLED+</text>
</g>
<g font-size="1.7" fill="#0e0e0e">
<text x="171.6" y="10.3">D3</text>
<text x="171.6" y="16.3">SS34</text>
<text x="183.5" y="17.9">+ EC1</text>
<text x="194.9" y="17.8">R1</text>
<text x="216.3" y="14.2">C1</text>
<text x="175.5" y="23.6">220uF/35V</text>
<text x="194.9" y="19.6">100K</text>
<text x="216.3" y="19.9">0.1uF</text>
<text x="235.1" y="25.2">L1</text>
<text x="235.1" y="27.1">4.7uH</text>
<text x="71.8" y="34.5">R20</text>
<text x="227.7" y="34.8">D1</text>
<text x="71.8" y="36.4">10K</text>
<text x="209" y="40.3">ME3116AM6G</text>
<text x="227.8" y="36.2">SS14</text>
<text x="248.9" y="36.4">R2</text>
<text x="248.9" y="38.3">27K</text>
<text x="265.5" y="38.5">+ EC2</text>
<text x="267" y="40.1">470uF/10V</text>
<text x="67.4" y="45.9">0.1uF</text>
<text x="73" y="43.9">C10</text>
<text x="210.9" y="42.2">U4</text>
<text x="248.9" y="47.6">R3</text>
<text x="26.4" y="53.2">DC1</text>
<text x="32" y="53.2">DC2</text>
<text x="43.2" y="53.2">DC4</text>
<text x="48.8" y="53.4">100uF/16V</text>
<text x="49.3" y="49.7">+ EC3</text>
<text x="248.9" y="49.4">5.1K</text>
<text x="26.4" y="55.1">0.1uF</text>
<text x="32" y="55.1">0.1uF</text>
<text x="43.2" y="55.1">0.1uF</text>
<text x="130.6" y="60.1">R14</text>
<text x="130.6" y="63.5">10K</text>
<text x="130.6" y="63.8">R15</text>
<text x="130.6" y="67.2">10K</text>
<text x="152" y="68.1">R16</text>
<text x="152" y="70">10K</text>
<text x="155.7" y="68.1">R17</text>
<text x="155.7" y="70">10K</text>
<text x="159.5" y="68.1">R18</text>
<text x="159.5" y="70">10K</text>
<text x="163.2" y="68.1">R19</text>
<text x="163.2" y="70">10K</text>
<text x="207" y="70">BZ1</text>
<text x="231.2" y="68.1">U1</text>
<text x="30.1" y="72">JP1</text>
<text x="207" y="77.8">SPEAKER</text>
<text x="220.2" y="73.9">C9</text>
<text x="220.2" y="77.6">10uF/16V</text>
<text x="253.7" y="72">C2</text>
<text x="253.7" y="75.7">10uF/16V</text>
<text x="266.8" y="73.7">C3</text>
<text x="266.8" y="75.6">0.1uF</text>
<text x="139.9" y="80.6">R22</text>
<text x="139.9" y="83.9">10K</text>
<text x="139.9" y="82.5">R23</text>
<text x="139.9" y="78.7">R21</text>
<text x="139.9" y="82.1">10K</text>
<text x="187.4" y="81.2">R27</text>
<text x="204" y="79.3">Q4</text>
<text x="204" y="81.2">S8050</text>
<text x="30.1" y="85">2510-5</text>
<text x="139.9" y="85.8">10K</text>
<text x="139.9" y="84.3">R24</text>
<text x="139.9" y="87.7">10K</text>
<text x="187.4" y="84.9">1K</text>
<text x="196.7" y="86.7">10K</text>
<text x="197.8" y="85">R28</text>
<text x="231.4" y="85">AMS1117-3.3时科</text>
<text x="39.2" y="90.6">C6</text>
<text x="128.9" y="92.3">C4</text>
<text x="128.9" y="94.2">100nF100nF100nF100nF</text>
<text x="132.6" y="92.3">C5</text>
<text x="136.4" y="92.3">C11 C12</text>
<text x="39.2" y="96.2">22pF</text>
<text x="39.2" y="100">C8</text>
<text x="54.4" y="97.9">Y1</text>
<text x="54.4" y="99.8">8MHz</text>
<text x="214.6" y="101.9">U5</text>
<text x="39.2" y="105.6">22pF</text>
<text x="272.4" y="116.8">Header 2</text>
<text x="22.6" y="120.5">JP6</text>
<text x="52.5" y="120.5">JP7</text>
<text x="22.6" y="133.5">2510-5</text>
<text x="52.5" y="133.5">2510-5</text>
<text x="125" y="136.5">R4</text>
<text x="22.6" y="141">JP3</text>
<text x="52.5" y="141">JP4</text>
<text x="125" y="139.9">1K</text>
<text x="207" y="141.1">断码屏CRD5611</text>
<text x="22.6" y="154">2510-5</text>
<text x="52.5" y="154">2510-5</text>
<text x="106.5" y="163.3">JP5</text>
<text x="32.7" y="176.2">R25</text>
<text x="32.7" y="178.1">10K</text>
<text x="106.5" y="174.5">2510-4A</text>
<text x="201.4" y="176.2">JP8</text>
<text x="231.2" y="174.3">JP2</text>
<text x="22.6" y="182">R26</text>
<text x="23.4" y="185.5">1K</text>
<text x="41.9" y="181.8">Q3</text>
<text x="41.9" y="183.6">AO3401</text>
<text x="201.4" y="189.6">XH-5A</text>
<text x="231.2" y="189.6">XH-6A</text>
</g>
<g font-size="1.7" fill="#4c4c4c">
<text x="107.1" y="27.3">24</text>
<text x="107.1" y="29.2">48</text>
<text x="107.9" y="25.4">1</text>
<text x="111.5" y="26.4">VDD</text>
<text x="111.5" y="28.2">VDD</text>
<text x="107.9" y="32.9">9</text>
<text x="111.5" y="30.1">VDD</text>
<text x="111.5" y="33.8">VDDA</text>
<text x="134" y="135.4">7</text>
<text x="137.7" y="136.3">VDD</text>
</g>
<g font-size="1.7" fill="#292929">
<text x="71.7" y="55.2">10</text>
<text x="71.7" y="57.1">11</text>
<text x="71.7" y="59">12</text>
<text x="76.2" y="56.2">PA0</text>
<text x="76.2" y="58">PA1</text>
<text x="76.2" y="59.9">PA2</text>
<text x="96.8" y="56.2">PB0</text>
<text x="96.8" y="58">PB1</text>
<text x="96.8" y="59.9">PB2</text>
<text x="102.4" y="55.2">18</text>
<text x="102.4" y="57.1">19</text>
<text x="102.4" y="59">20</text>
<text x="71.7" y="60.8">13</text>
<text x="71.7" y="62.7">14</text>
<text x="71.7" y="64.6">15</text>
<text x="76.2" y="61.8">PA3</text>
<text x="76.2" y="63.6">PA4</text>
<text x="76.2" y="65.5">PA5</text>
<text x="96.8" y="61.8">PB3</text>
<text x="96.8" y="63.6">PB4</text>
<text x="96.8" y="65.5">PB5</text>
<text x="102.4" y="60.8">39</text>
<text x="102.4" y="62.7">40</text>
<text x="102.4" y="64.6">41</text>
<text x="71.7" y="66.4">16</text>
<text x="71.7" y="68.3">17</text>
<text x="76.2" y="67.4">PA6</text>
<text x="76.2" y="69.2">PA7</text>
<text x="96.8" y="67.4">PB6</text>
<text x="96.8" y="69.2">PB7</text>
<text x="102.4" y="66.4">42</text>
<text x="102.4" y="68.3">43</text>
<text x="71.7" y="72">29</text>
<text x="71.7" y="73.9">30</text>
<text x="71.7" y="75.7">31</text>
<text x="71.7" y="77.6">32</text>
<text x="76.2" y="72.9">PA8</text>
<text x="76.2" y="74.8">PA9</text>
<text x="76.2" y="76.7">PA10</text>
<text x="95.9" y="76.7">PB10</text>
<text x="96.8" y="72.9">PB8</text>
<text x="96.8" y="74.8">PB9</text>
<text x="102.4" y="72">45</text>
<text x="102.4" y="73.9">46</text>
<text x="102.4" y="75.7">21</text>
<text x="102.4" y="77.6">22</text>
<text x="71.7" y="79.5">33</text>
<text x="71.7" y="81.3">34</text>
<text x="71.7" y="83.2">37</text>
<text x="76.2" y="78.5">PA11</text>
<text x="76.2" y="80.4">PA12</text>
<text x="76.2" y="82.3">PA13(SWDIO)</text>
<text x="95.9" y="78.5">PB11</text>
<text x="95.9" y="80.4">PB12</text>
<text x="95.9" y="82.3">PB13</text>
<text x="102.4" y="79.5">25</text>
<text x="102.4" y="81.3">26</text>
<text x="102.4" y="83.2">27</text>
<text x="71.7" y="85">38</text>
<text x="72.5" y="88.8">2</text>
<text x="76.2" y="84.1">PA14(SWCLK)</text>
<text x="76.2" y="86">PA15</text>
<text x="76.2" y="89.7">PC13</text>
<text x="95.9" y="84.1">PB14</text>
<text x="95.9" y="86">PB15</text>
<text x="102.4" y="85">28</text>
<text x="72.5" y="90.6">3</text>
<text x="72.5" y="92.5">4</text>
<text x="76.2" y="91.6">PC14-OSC32_IN(PC14)</text>
<text x="76.2" y="93.4">PC15-OSC32_OUT(PC15)</text>
<text x="71.7" y="100">35</text>
<text x="71.7" y="101.9">36</text>
<text x="72.5" y="96.2">5</text>
<text x="72.5" y="98.1">6</text>
<text x="76.2" y="97.2">PF0-OSC_IN(PF0)</text>
<text x="76.2" y="99.1">PF1-OSC_OUT(PF1)</text>
<text x="76.2" y="100.9">PF6</text>
<text x="94.3" y="99.1">BOOT0</text>
<text x="102.4" y="98.1">44</text>
<text x="102.4" y="101.9">7</text>
<text x="76.2" y="102.8">PF7</text>
<text x="95.4" y="102.8">NRST</text>
<text x="141.5" y="117.5" transform="rotate(-90 141.5 117.5)">52</text>
<text x="143.4" y="117.5" transform="rotate(-90 143.4 117.5)">51</text>
<text x="145.2" y="117.5" transform="rotate(-90 145.2 117.5)">50</text>
<text x="147.1" y="117.5" transform="rotate(-90 147.1 117.5)">49</text>
<text x="149" y="117.5" transform="rotate(-90 149 117.5)">48</text>
<text x="150.8" y="117.5" transform="rotate(-90 150.8 117.5)">47</text>
<text x="152.7" y="117.5" transform="rotate(-90 152.7 117.5)">46</text>
<text x="154.6" y="117.5" transform="rotate(-90 154.6 117.5)">45</text>
<text x="156.4" y="117.5" transform="rotate(-90 156.4 117.5)">44</text>
<text x="158.3" y="117.5" transform="rotate(-90 158.3 117.5)">43</text>
<text x="160.1" y="117.5" transform="rotate(-90 160.1 117.5)">42</text>
<text x="162" y="117.5" transform="rotate(-90 162 117.5)">41</text>
<text x="163.9" y="117.5" transform="rotate(-90 163.9 117.5)">40</text>
<text x="134" y="124.2">1</text>
<text x="137.7" y="125.1">CS#</text>
<text x="142.5" y="125.2" transform="rotate(-90 142.5 125.2)">SEG31</text>
<text x="144.3" y="125.2" transform="rotate(-90 144.3 125.2)">SEG30</text>
<text x="146.2" y="125.2" transform="rotate(-90 146.2 125.2)">SEG29</text>
<text x="148" y="125.2" transform="rotate(-90 148 125.2)">SEG28</text>
<text x="149.9" y="125.2" transform="rotate(-90 149.9 125.2)">SEG27</text>
<text x="151.8" y="125.2" transform="rotate(-90 151.8 125.2)">SEG26</text>
<text x="153.6" y="125.2" transform="rotate(-90 153.6 125.2)">SEG25</text>
<text x="155.5" y="125.2" transform="rotate(-90 155.5 125.2)">SEG24</text>
<text x="157.4" y="125.2" transform="rotate(-90 157.4 125.2)">SEG23</text>
<text x="159.2" y="125.2" transform="rotate(-90 159.2 125.2)">SEG22</text>
<text x="161.1" y="125.2" transform="rotate(-90 161.1 125.2)">SEG21</text>
<text x="162.9" y="125.2" transform="rotate(-90 162.9 125.2)">SEG20</text>
<text x="163.8" y="125.1">SEG18</text>
<text x="164.8" y="125.2" transform="rotate(-90 164.8 125.2)">SEG19</text>
<text x="171.4" y="124.2">39</text>
<text x="134" y="126.1">2</text>
<text x="134" y="127.9">3</text>
<text x="134" y="129.8">4</text>
<text x="137.7" y="127">RD#</text>
<text x="137.7" y="128.9">WR#</text>
<text x="137.7" y="130.7">DATA</text>
<text x="163.8" y="130.7">SEG15</text>
<text x="163.8" y="128.9">SEG16</text>
<text x="163.8" y="127">SEG17</text>
<text x="171.4" y="131.7">35</text>
<text x="171.4" y="129.8">36</text>
<text x="171.4" y="127.9">37</text>
<text x="171.4" y="126.1">38</text>
<text x="134" y="133.5">6</text>
<text x="134" y="137.2">8</text>
<text x="137.7" y="134.5">OSCI</text>
<text x="163.8" y="136.3">SEG12</text>
<text x="163.8" y="134.5">SEG13</text>
<text x="163.8" y="132.6">SEG14</text>
<text x="171.4" y="137.2">32</text>
<text x="171.4" y="135.4">33</text>
<text x="171.4" y="133.5">34</text>
<text x="133.1" y="141">10</text>
<text x="133.1" y="142.8">11</text>
<text x="134" y="139.1">9</text>
<text x="137.7" y="138.2">VLCD</text>
<text x="137.7" y="140">IRQ#</text>
<text x="137.7" y="141.9">T1</text>
<text x="137.7" y="143.8">T2</text>
<text x="163.8" y="140">SEG10</text>
<text x="163.8" y="138.2">SEG11</text>
<text x="164.6" y="143.8">SEG8</text>
<text x="164.6" y="141.9">SEG9</text>
<text x="171.4" y="142.8">29</text>
<text x="171.4" y="141">30</text>
<text x="171.4" y="139.1">31</text>
<text x="133.1" y="144.7">12</text>
<text x="133.1" y="146.6">13</text>
<text x="137.7" y="145.6">T3</text>
<text x="137.7" y="147.5">COM0</text>
<text x="164.6" y="147.5">SEG6</text>
<text x="164.6" y="145.6">SEG7</text>
<text x="171.4" y="146.6">27</text>
<text x="171.4" y="144.7">28</text>
<text x="141.5" y="155.7" transform="rotate(-90 141.5 155.7)">14</text>
<text x="142.5" y="151.3" transform="rotate(-90 142.5 151.3)">COM1</text>
<text x="143.4" y="155.7" transform="rotate(-90 143.4 155.7)">15</text>
<text x="144.3" y="151.3" transform="rotate(-90 144.3 151.3)">COM2</text>
<text x="145.2" y="155.7" transform="rotate(-90 145.2 155.7)">16</text>
<text x="146.2" y="151.3" transform="rotate(-90 146.2 151.3)">COM3</text>
<text x="147.1" y="155.7" transform="rotate(-90 147.1 155.7)">17</text>
<text x="148" y="151.3" transform="rotate(-90 148 151.3)">COM4</text>
<text x="149" y="155.7" transform="rotate(-90 149 155.7)">18</text>
<text x="149.9" y="151.3" transform="rotate(-90 149.9 151.3)">COM5</text>
<text x="150.8" y="155.7" transform="rotate(-90 150.8 155.7)">19</text>
<text x="151.8" y="151.3" transform="rotate(-90 151.8 151.3)">COM6</text>
<text x="152.7" y="155.7" transform="rotate(-90 152.7 155.7)">20</text>
<text x="153.6" y="151.3" transform="rotate(-90 153.6 151.3)">COM7</text>
<text x="154.6" y="155.7" transform="rotate(-90 154.6 155.7)">21</text>
<text x="155.5" y="151.3" transform="rotate(-90 155.5 151.3)">SEG0</text>
<text x="156.4" y="155.7" transform="rotate(-90 156.4 155.7)">22</text>
<text x="157.4" y="151.3" transform="rotate(-90 157.4 151.3)">SEG1</text>
<text x="158.3" y="155.7" transform="rotate(-90 158.3 155.7)">23</text>
<text x="159.2" y="151.3" transform="rotate(-90 159.2 151.3)">SEG2</text>
<text x="160.1" y="155.7" transform="rotate(-90 160.1 155.7)">24</text>
<text x="161.1" y="151.3" transform="rotate(-90 161.1 151.3)">SEG3</text>
<text x="162" y="155.7" transform="rotate(-90 162 155.7)">25</text>
<text x="162.9" y="151.3" transform="rotate(-90 162.9 151.3)">SEG4</text>
<text x="163.9" y="155.7" transform="rotate(-90 163.9 155.7)">26</text>
<text x="164.8" y="151.3" transform="rotate(-90 164.8 151.3)">SEG5</text>
</g>
<g font-size="1.5" fill="#0e0e0e">
<text x="117.7" y="23.6">U2B</text>
<text x="108.4" y="38.5">STM32F030C8T6</text>
<text x="80.4" y="51.6">U2A STM32F030C8T6</text>
<text x="125.2" y="116.8">TM1622-LQFP52</text>
<text x="134" y="114.6">U3</text>
</g>
</svg>
